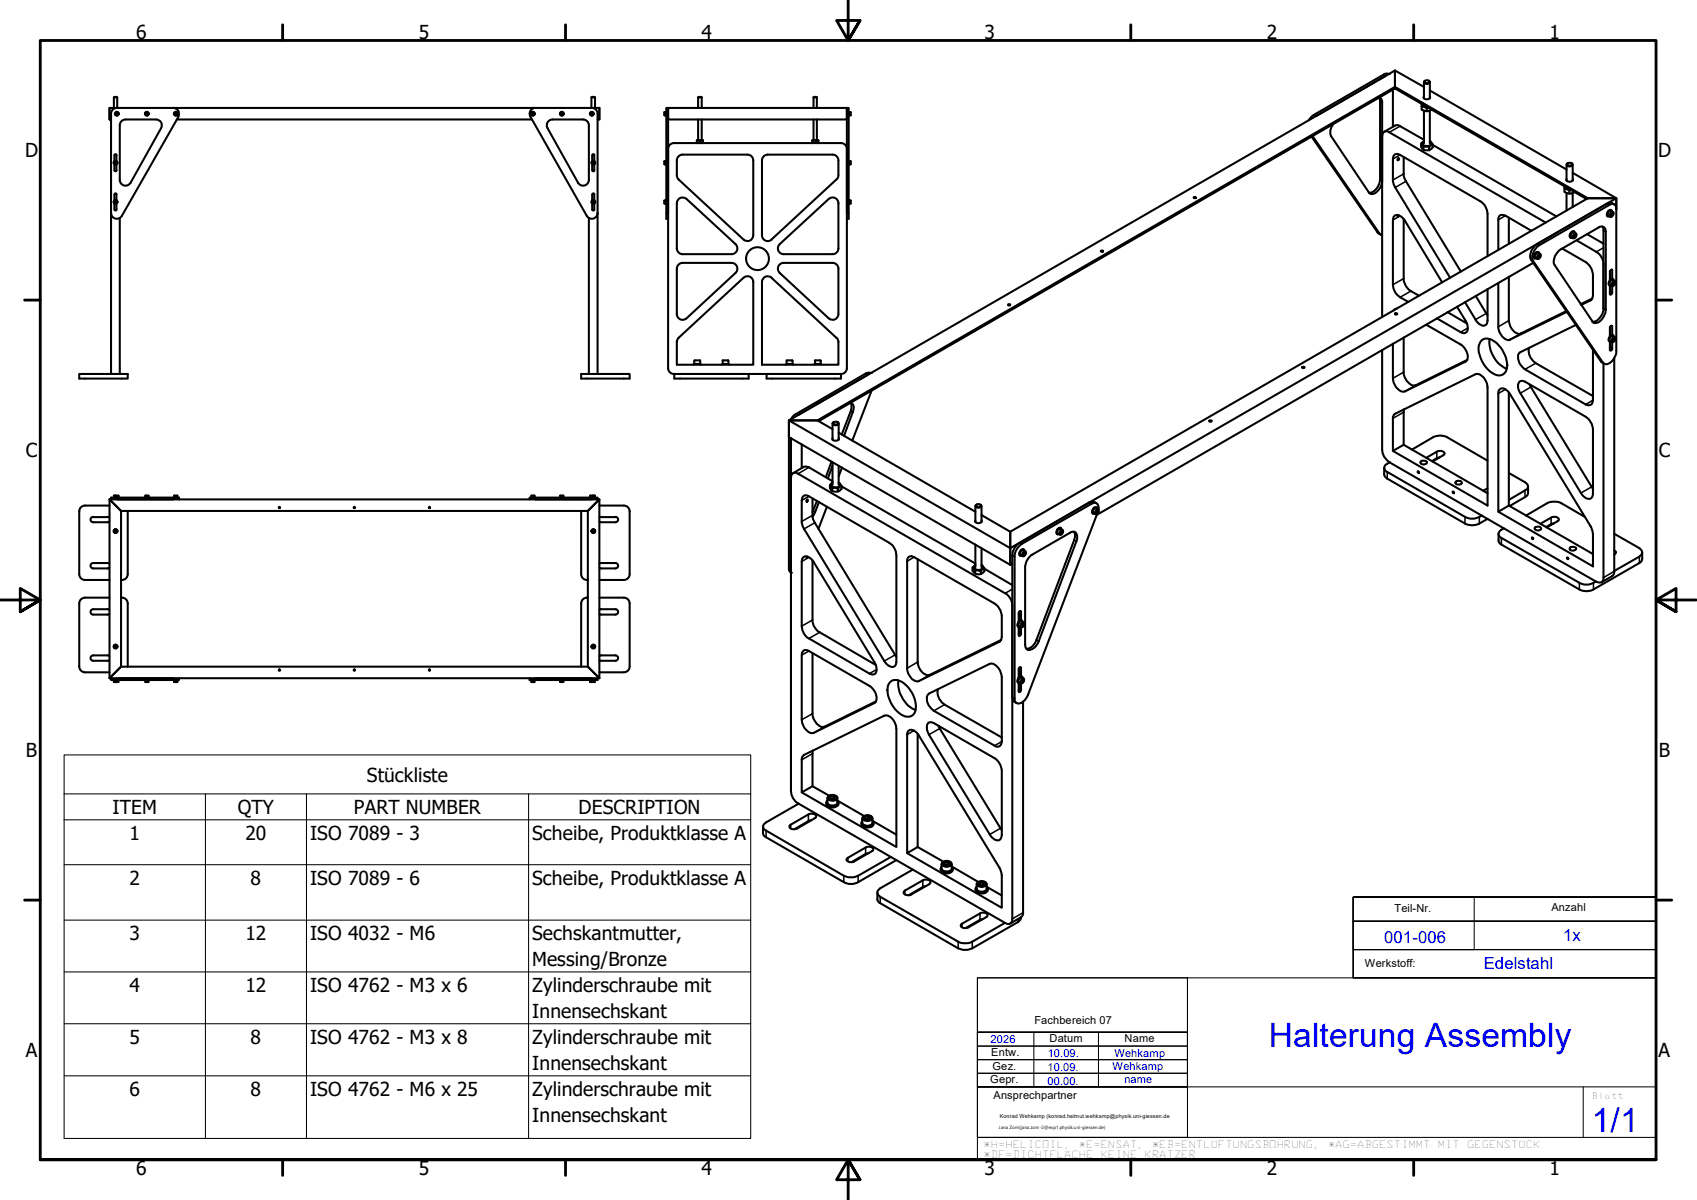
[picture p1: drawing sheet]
<svg xmlns="http://www.w3.org/2000/svg" width="420mm" height="297mm" viewBox="0 0 420 297" stroke-linecap="round" stroke-linejoin="round" font-family="sans-serif">
<!-- layer: Visible (ISO) -->
<g fill="none" stroke="#000" stroke-width=".51">
<path d="M343.1 18.8l-17.3 10M343.9 18.3a1.19 1.19 0 0 0-1.3 .2l-17.3 9.9-1.3 1.4M352.8 20l-.2 .2a.73 .73 0 0 0 .6 .7 .73 .73 0 0 0 .8-.5l-.2-.3 .1 .1a.62 .62 0 0 1-.6 .4 .62 .62 0 0 1-.6-.5l.5-.2 .6 .2-.1-.1M27.1 29.6h.4M27.1 26.7v2.9M28.2 26.7l.1-2.7 .7 .1v2.6M28.2 24.1h.8M28.3 38.4v1.5M28.4 38.4l.2-.3 .2 .3v1.5M28.8 28l.3 .1v.2l-.3-.1zM28.9 26.7a1.43 1.43 0 0 0-1.4 1.4v24.7M31.1 29.6a1.43 1.43 0 0 0-1.4 1.4v13.6"/>
<path d="M31.1 29.6h7.5a1.43 1.43 0 0 1 1.3 2.1M36.3 28l.3 .1-.1 .2-.3-.1zM39.9 31.7l-7.6 13.5a1.43 1.43 0 0 1-1.6 .7 1.43 1.43 0 0 1-1-1.4M42.9 26.7a1.43 1.43 0 0 1 1.2 2.2M43.4 28l.4 .1-.1 .2-.4-.1zM43.8 29.6h87.9M44.2 28.9l-14 24.6M131.3 28.9l14 24.6M131.8 28l.3 .1v.2l-.3-.1zM132.6 26.7a1.43 1.43 0 0 0-1.3 2.2M135.6 31.7l7.5 13.5a1.43 1.43 0 0 0 1.6 .7 1.43 1.43 0 0 0 1.1-1.4M136.8 29.6a1.43 1.43 0 0 0-1.2 2.1"/>
<path d="M136.8 29.6h7.6M138.9 28l.4 .1v.2l-.4-.1zM144.4 29.6a1.43 1.43 0 0 1 1.4 1.4v13.6M146.4 28l.3 .1v.2l-.4-.1zM146.4 26.7l.1-2.7 .8 .1v2.6M146.4 24.1h.9M146.5 26.7a1.43 1.43 0 0 1 1.5 1.4v24.7M146.6 38.4v1.5M146.7 38.4l.2-.3 .2 .3v1.5M148.4 26.7v2.9h-.4M148.4 26.7h-121.3v2.9M148.4 26.7v2.9"/>
<path d="M164.5 27.8v.7M164.5 39.9v.7M164.5 39.9h.4M164.5 27.7h.4M164.6 28.6h.3M164.6 39.9l-.1 .1M164.6 27.8h-.1M165 27.7v1M165 39.8v1M167.6 39.7v3.7M172.5 34.8h1.6M172.5 34.8l.1 .6h1.4"/>
<path d="M172.7 34.8v.6M172.8 24.1l.1-.1 .8 .1M172.8 24.1h.9M172.8 24.1v2.6M172.8 29.6v5.1M173.4 34.8v.6M173.7 24.1v2.6M173.7 29.6v5.1M174.1 34.8v.6M185 38.3h-16a1.43 1.43 0 0 0-1.4 1.4M185.1 38.3a1.43 1.43 0 0 1 1.4 1.4M186.5 39.7v18.5a1.43 1.43 0 0 1-.9 1.4 1.43 1.43 0 0 1-1.5-.3l-16.1-14.9-.4-1"/>
<path d="M188.7 39.7v18.5a1.43 1.43 0 0 0 .8 1.4 1.43 1.43 0 0 0 1.6-.3M201.1 34.8h1.5M201.1 34.8l.1 .6h1.4M201.2 34.8v.6M201.4 24.1l.1-.1 .7 .1M201.4 24.1h.8M201.4 24.1v2.6M201.4 29.6v5.1M202 34.8v.6M202.2 24.1v2.6M202.2 29.6v5.1M202.6 34.8v.6"/>
<path d="M206.1 38.3h-16a1.43 1.43 0 0 0-1.4 1.4M206.2 38.3a1.43 1.43 0 0 1 1.4 1.4M207.6 39.7v3.7M208.2 35.4a1.43 1.43 0 0 1 1.5 1.4M208.3 35.4h-41.5a1.43 1.43 0 0 0-1.4 1.4M210.1 27.7v1M210.1 39.8v1M210.2 39.9l.4 .1M210.2 27.7h.4M210.6 27.8h.1M210.6 28.5l-.4 .1M210.6 27.8v.7"/>
<path d="M210.6 39.9v.7M324.7 33.8l16.5 23.9 .7 .4M325 33.7l16.6 24.1 .6 .4M330.1 30.7a2.9 2.9 0 0 0-.5 3l9.3 13.9a1.45 1.45 0 0 0 2.3-.4l.7-1.2 .3-1.2M341.4 24.2l.3 .6v19.6a3.4 3.4 0 0 1-2.7 3.3M341.5 24.2l.4 .2 .3 .6v53.5M342.2 33.8a1.08 1.08 0 0 1 .5-1.2 1.08 1.08 0 0 1 1.3 .2l38.7 22.3M342.7 32.6l2.7-1.5a1.19 1.19 0 0 1 1.2 .1l6 3.4M344.9 22.2v9.2M345.4 21.7v-4.3l-150.1 86.7 54.8 31.6 150.1-86.6-10.8-6.3M345.4 21.7v.2M345.4 21.9l47.4 27.4"/>
<path d="M345.4 21.9l-142.7 82.4M346.2 39.2h.2v.3l-.4 .2zM347.5 38.8v4.6l.2 .7 14 23.1M351.9 25.6l.5 .7 .9 .2M351.9 35.5a1.31 1.31 0 0 0 .3 1.4 1.31 1.31 0 0 0 1.3 .3l.6-.1a1.25 1.25 0 0 0 .6-1.4M352 26.3v.8a2.04 2.04 0 0 0 2.5 0M352 25.8v.5l1.3 .5M352.4 26v.3M352.4 36.3v.8M352.6 21.5l-7.2-4.1v4.3M352.6 23.9l-.2 .2a.92 .92 0 0 0 .9 .5 .92 .92 0 0 0 .8-.5l-.1-.2M352.6 35a.61 .61 0 0 0-.3 .9 .61 .61 0 0 0 .8 .2h.3a.61 .61 0 0 0 .9-.2 .61 .61 0 0 0-.3-.9"/>
<path d="M352.6 35l-.7 .5 .2 .4a.68 .68 0 0 0 1 .4l.7 .1M352.6 20.3v4M352.6 27.4v8.1M353.3 26.8v.7M353.6 26.6l-.3 .2M353.8 36.4v.8M354 35l.7 .7-.9 .7M354 20.3v4M354 27.4v8.1M354 22.4l33.9 19.6M354.7 35.9l30.7 17.7M27.5 52.8v39.8h2.2"/>
<path d="M27.5 52.7a1.43 1.43 0 0 0 1.1 1.4 1.43 1.43 0 0 0 1.6-.7M28.3 40.8v1.4M28.3 48.1v1.5M28.3 50.5v1.4M28.4 51.9l.2 .2 .2-.2M28.4 42.2l.2 .2 .2-.2M28.4 48.1l.2-.2 .2 .2v1.5M28.4 40.2l.2-.1 .2 .3-.2 .1zM28.4 50l.2-.2 .2 .3-.2 .1zM28.8 40.8v1.4M28.8 50.5v1.4M29.7 54v38.6"/>
<path d="M146.6 40.8v1.4M146.6 48.1v1.5M146.6 50.5v1.4M146.7 48.1l.2-.2 .2 .2v1.5M146.7 50l.2-.2 .2 .3-.2 .1zM146.7 51.9l.2 .2 .2-.2M146.7 42.2l.2 .2 .2-.2M146.8 40.1l.3 .3-.2 .1-.2-.3zM147.1 40.8v1.4M147.1 50.5v1.4M148 52.7a1.43 1.43 0 0 1-1.1 1.4 1.43 1.43 0 0 1-1.6-.7M148 52.8v39.8h-2.2v-38.6"/>
<path d="M164.5 49.6v.7M164.5 49.6h.4M164.6 40.7h.3M164.6 49.6l-.1 .1M164.9 50.4h-.3M165 49.5v1M165.4 54.2h-.4v-27.5h.4v64.5M167.6 50.3v11.2M167.6 50.3a1.44 1.44 0 0 1 .8-1.3 1.44 1.44 0 0 1 1.6 .3l12.1 11.1a1.43 1.43 0 0 1 .4 1.6 1.43 1.43 0 0 1-1.4 .9h-12.1a1.43 1.43 0 0 1-1.4-1.4M207.1 44.4l-16.1 14.9M207.6 43.4l-.5 1M207.6 50.3a1.43 1.43 0 0 0-.9-1.3 1.43 1.43 0 0 0-1.5 .3l-12.2 11.1a1.44 1.44 0 0 0-.3 1.6 1.44 1.44 0 0 0 1.3 .9"/>
<path d="M207.6 50.3v11.2M209.7 54.2h.4v-27.5h-.4v2.9h-44.3v-2.9h44.3v64.5M210.1 49.5v1M210.2 49.6l.4 .1M210.6 40.7h-.4M210.6 50.4h-.4M210.6 49.6v.7M295.5 48.8h.5l.1 .1-.4 .2zM346.1 53.3l-.1 .3 .4-.3M347.5 54.2v14.7a3.9 3.9 0 0 0 1.8 3.2l2 1.1M373.6 53.9v6.4M379.2 57.1l-6.5-3.7a1.08 1.08 0 0 0-1.2-.1 1.08 1.08 0 0 0-.5 1.1v7.5"/>
<path d="M387.2 46l.6 .7 .9 .1M387.3 46.3v.4l1.3 .5M387.3 46.7v.8a2.06 2.06 0 0 0 2.5 0M387.8 46.3v.4M387.9 44.3a.76 .76 0 0 0 .4 .7 .76 .76 0 0 0 .8-.1l.3-.3v-.3M387.9 40.8v3.9M387.9 47.8v4.3M388 40.6a.63 .63 0 0 1 .7-.3 .63 .63 0 0 1 .5 .5 .63 .63 0 0 1-.6 .2 .63 .63 0 0 1-.6-.4zM388.2 40.4l-.3 .2a.7 .7 0 0 0 .7 .6 .7 .7 0 0 0 .7-.6l-.2-.2M388.6 47.2v.7M388.9 47l-.3 .2M389.4 40.8v3.9"/>
<path d="M389.4 47.8v3.4M389.6 58.6l.2 .1M389.7 58.3l.4-.1-.3 .5-.2-.1zM389.8 57.3a.95 .95 0 0 0-1 .5 .95 .95 0 0 0 .1 1.1M389.8 58.2l.2 .3M389.8 58.3l-.2 .2M390 57.6l-.1-.1a.85 .85 0 0 0-1 .3 .85 .85 0 0 0 .2 1.1h.2M390.3 59.5l4.9 2.8a3.9 3.9 0 0 1 1.8 3.1M392.9 58l4.1 2.3M396.7 56.1l.3 .5v19.8a3.4 3.4 0 0 1-2.7 3.3M398.4 52.3l.4-.1 .6 .3a.82 .82 0 0 1-.7 1.1l-.7-.5zM398.8 53l.3-.2 .2 .1-.3 .5-.2-.1z"/>
<path d="M398.8 53.3l.2 .1M399 52.1a.92 .92 0 0 0-1 .4 .92 .92 0 0 0 .1 1M399 52.9l.2 .3M399 53.1l-.2 .1M399.2 52.4l-.1-.2a.82 .82 0 0 0-1.2 .8l.2 .6 .4-.1M399.7 50.6a1.28 1.28 0 0 0-1.8-.2l-17.3 10a3.3 3.3 0 0 0-1.5 3.9l17.4 25.3 .7 .4M400.2 51.7v-2.6h-7.1l-47.7-27.6-143 82.6h-7.1v4.1M400.2 51.7v-2.6h-7.1l-143 82.5M167.6 66.5v11.2M167.6 66.5a1.43 1.43 0 0 1 1.4-1.4h12.1a1.44 1.44 0 0 1 1.4 .9 1.44 1.44 0 0 1-.4 1.5l-12.1 11.3a1.43 1.43 0 0 1-1.6 .3 1.43 1.43 0 0 1-.8-1.4M186.5 69.8a1.43 1.43 0 0 0-.9-1.3 1.43 1.43 0 0 0-1.5 .3l-16.1 14.8-.4 1.1M186.5 69.8v20.5h-18.9v-5.7"/>
<path d="M188.7 69.8v20.5h18.9v-5.7M191 68.8l16.1 14.8M191.1 68.8a1.43 1.43 0 0 0-1.6-.3 1.43 1.43 0 0 0-.8 1.3M194 62.9h12.1M194 65.1h12.1M194 65.1a1.43 1.43 0 0 0-1.3 .9 1.43 1.43 0 0 0 .4 1.6l12.1 11.2a1.44 1.44 0 0 0 1.5 .3 1.44 1.44 0 0 0 .9-1.4M206.2 65.1a1.43 1.43 0 0 1 1.4 1.4M207.6 66.5v11.2M207.6 61.5a1.43 1.43 0 0 1-1.4 1.4M249.6 75.4l.5-.1v.2l-.4 .1zM272.5 62.1l.5-.1 .1 .2-.4 .1zM345.4 77.6l.4-.1 .1 .3-.3 .1-.2-.1z"/>
<path d="M345.8 76.4l-.7 .4M357.1 69.9l-9.2-15.2a2.31 2.31 0 0 0-2.5-1.4l-.4 .5-.1 .7v16a3.9 3.9 0 0 0 1.7 3.1l2.1 1.1M358.4 77.3l4.8 2.8M360.7 75.9l2.1 3.5a2.29 2.29 0 0 1 .1 2.9 1.19 1.19 0 0 1-1.3-.1l-5.9-3.4M365.4 73.3l2.9 4.7M368.3 71.6v7.8a1.05 1.05 0 0 1-.5 1.1 1.05 1.05 0 0 1-1.2-.1l-1-.8-2.9-4.8M368.3 63.4v-10.5a3.9 3.9 0 0 0-1.8-3.1l-19.9-11.5a1.08 1.08 0 0 0-1.2-.1 1.08 1.08 0 0 0-.5 1.2v5.5l.2 .7 13.9 23.2M371 70v10.9a3.5 3.5 0 0 0 2.6 3.3l14.3-7M373.6 68.5v10.9a3.4 3.4 0 0 0 2.7 3.3l11.5-5.7M379.6 65.1l-108 62.3M380.8 60.9l17.7-10.2a1.05 1.05 0 0 1 1.2-.1 1.05 1.05 0 0 1 .5 1.1v35.2a3.3 3.3 0 0 1-2.6 3.3l-.7-.4-17.3-25.2a3.4 3.4 0 0 1 1.2-3.7zM380.8 63.7l.1 .1"/>
<path d="M380.9 62.5a.92 .92 0 0 0-.9 .4 .92 .92 0 0 0 0 1M381 63.3l.2 .3M381 63.5l-.2 .1M381.1 63.2l.2 .1-.1 .3-.3 .2-.1-.1zM381.1 62.8v-.2a.82 .82 0 0 0-1.2 .8l.1 .6 .4-.1M386.1 61.9l9.7-5.6a1.08 1.08 0 0 1 1.3-.1 1.08 1.08 0 0 1 .5 1.1v19.4a3.7 3.7 0 0 1-2.6 3.3l-.6-.2-9.5-14.2a3.4 3.4 0 0 1 1.2-3.7zM386.8 61.5l5.8 3.4a4.4 4.4 0 0 1 1.8 3l-.1 5.9-.5 .5-2.3 1.2M394.2 73.9l-2.8 1.4M398.6 70.7l.1 2.2 .5-.3v-1.8M398.7 70.7l-.1 1.6M398.7 67l-.1 2.2M398.8 69.4l.5-.1 .5 .3a.76 .76 0 0 1-.7 1.1l-.6-.5z"/>
<path d="M399.2 69v-2.2l-.2-.1-.4 .4v2.3M399.3 70.3l.2 .2M399.4 70l.3-.1-.2 .6h-.2l-.1-.2zM399.4 69.1a.95 .95 0 0 0-.9 .5 .95 .95 0 0 0 0 1.1M399.5 69.9l.2 .3M399.5 70l-.1 .3M399.6 69.5l-.1-.2a.83 .83 0 0 0-.8 0 .83 .83 0 0 0-.4 .9l.2 .5h.4M27.5 92.6h-7.9v1.1h12v-1.1h-1.9M145.8 92.6h-1.9v1.1h12v-1.1h-7.9M165.4 91.1a1.43 1.43 0 0 0 1.5 1.5M166.9 92.6h18.5v1.1h-18.5zM171.8 90.3v-.2h1.7v.2"/>
<path d="M173.3 89.2l.1 .9M173.3 89.2h-1.4v.9M178.8 90.3v-.2h1.7v.2M178.9 89.3v.8M179 89.2l-.1 .1M179 89.2h1.3M180.2 89.2l.1 .9M185.4 92.6h4.4M189.8 92.6h18.4v1.1h-18.4zM194.6 90.3v-.2h1.7v.2M196.1 89.2l.1 .9M196.2 89.2h-1.4v.9"/>
<path d="M201.6 90.3v-.2h1.7v.2M201.8 89.3v.8M203.1 89.2l.1 .9M203.1 89.2l-1.4 .1M207.1 83.6l.5 1.1M209.7 91.1a1.43 1.43 0 0 1-1.5 1.5h.1M210.6 99.7l.2 .6v1l-2.4 6.3M210.6 99.7a1.63 1.63 0 0 1 .5 2.3l-2.1 5.9M214.9 92.8l-17.3 9.9M215.6 92.3l-1.2 .1-17.7 10.3-.9 1.1M215.8 96.8l-4.8 12.3M322.5 90.9h.5l-.5 .2z"/>
<path d="M342.2 86.6v24.7a3.9 3.9 0 0 0 1.8 3.1l51.2 29.6a1.08 1.08 0 0 0 1.3 .1 1.08 1.08 0 0 0 .5-1.1v-53M347.5 83.6v8.5a3.3 3.3 0 0 0 2.7 3.3l13.1-6.3M353.1 80.4l8.5 4.9a3.3 3.3 0 0 1 1.5 4l-15.2 7.6a2.87 2.87 0 0 1-3-2.8v-9M366.8 84.3a2.59 2.59 0 0 1 3.5 .4 8.1 8.1 0 0 1 2.8 6.2 2.06 2.06 0 0 1-1.2 1.9 2.06 2.06 0 0 1-2.1-.3 7.7 7.7 0 0 1-3.7-7zM368.8 83.9a7.3 7.3 0 0 0 4.3 7.3M373.6 97.1v28l20.8 12M376.1 94.6a1.07 1.07 0 0 1 1.5-.1l15 8.7a4.4 4.4 0 0 1 1.8 3v16a1.15 1.15 0 0 1-.7 1.3 1.15 1.15 0 0 1-1.4-.5l-.9-1-15.2-25.1-.3-.9v-.8zM378.7 86.1a3.5 3.5 0 0 0 1.5 3.8l14.2 8.1M378.7 95.2l15.7 25.8M390.1 80.4l-13.7 6.8a2.3 2.3 0 0 0 .2 3.3l1 .9 15 8.7a1.13 1.13 0 0 0 1.3 .1 1.13 1.13 0 0 0 .5-1.2v-12.5M398.6 84.6l.1 2.2 .5-.4v-1.7M398.7 84.6l-.1 1.6"/>
<path d="M398.7 80.9l-.1 2.2M399.2 82.9v-2.2l-.2-.1-.4 .4v2.2M399.4 83a.97 .97 0 0 0-.9 .5 .97 .97 0 0 0 0 1M399.5 83.8l.2-.1v.4l-.4 .3zM399.5 83.8l.2 .3M399.5 83.9l-.2 .3 .2 .1M399.6 83.3l-.1-.1a.87 .87 0 0 0-.9 .1 .87 .87 0 0 0-.3 1l.2 .2h.4M399.7 88.6v53.2l-.5 .8-2.7 1.5M195.3 108.2v32.8l.5 .8M195.3 108.2l54.8 31.6M195.8 108.4v87.4a3.6 3.6 0 0 0 1.8 3.1l51.3 29.6a1.08 1.08 0 0 0 1.2 .1 1.08 1.08 0 0 0 .5-1.2v-89.9a3.6 3.6 0 0 1 1.8-3.1l17.7-10.1a1.34 1.34 0 0 1 1.4 .3M195.8 118.3a1.08 1.08 0 0 1 .6-1.2 1.08 1.08 0 0 1 1.2 .2l51.3 29.6a3.6 3.6 0 0 1 1.7 3"/>
<path d="M196.3 117.1l2.7-1.5h.9l6.2 3.5M198.5 110v5.9M205.9 114.3l-1.4 3.8M206.1 106.2l-3.7-2.1h-7.1v4.1M206.1 108.4v.2a.92 .92 0 0 0 .8 .5 .92 .92 0 0 0 .8-.5l-.1-.2M206.1 119.6a.63 .63 0 0 0-.2 .8 .63 .63 0 0 0 .9 .2l1-.2a.46 .46 0 0 0 .2-.5 .46 .46 0 0 0-.4-.3M206.1 119.5l-.6 .6 .6 .7h.7l.7 .2M206.1 104.8v4M206.1 114.4v5.6M206.1 115.3l-1.1 3.1M206.3 104.6a.68 .68 0 0 1 .7-.2 .68 .68 0 0 1 .5 .4 .67 .67 0 0 1-.6 .3 .67 .67 0 0 1-.6-.5zM206.4 104.5l-.2 .1a.76 .76 0 0 0 .6 .7 .76 .76 0 0 0 .8-.5l-.3-.3"/>
<path d="M207.6 119.5l.7 .8-.8 .7M207.6 104.8v4M207.6 115.3v4.7M207.6 107.1l33.9 19.6M208.5 115.7l-.9 2.2M299.5 104.1l.5 .1-.5 .2zM342.7 115.8l.1 1.9 .7 .8 19.2 11.1a3.8 3.8 0 0 0 3.6 0l2-1.2M344.1 114.4a1.93 1.93 0 0 0-1.4 1.4 1.14 1.14 0 0 0 .8 1l19.2 11.1a4 4 0 0 0 4.2-.3M347.5 110.1l-2.6 1.5v-8.4l.3-.7 20.1-9.9a2.87 2.87 0 0 1 2.9 2.8l.1 29.7-23.4-13.5M347.7 101.3l-.2 8.8 20.8 12M349.6 111.3l5.2-3a3.8 3.8 0 0 1 3.5 0l10 5.7M351 116.7h.2l.1 .4-.3-.1z"/>
<path d="M351.7 114.3a1.07 1.07 0 0 1 1.6 .2 .9 .9 0 0 1-.8 .5 .9 .9 0 0 1-.8-.6zM353.1 113.3l2.6-1.5a1.4 1.4 0 0 1 2 .4l-.2 .4-2.8 1.6M356.4 113.2l-.7 .2-1.2 .8M360.6 119.2a.82 .82 0 0 1 .8-.2 .82 .82 0 0 1 .5 .6 1.05 1.05 0 0 1-1.6-.2zM373.6 117.1l4 2.3a1.06 1.06 0 0 1 .7 1 1.06 1.06 0 0 1-.7 1l-4 2.3M19.6 126.5v15.6a1.43 1.43 0 0 0 1.5 1.5h6M23.1 127.9a.67 .67 0 0 0-.7 .7 .67 .67 0 0 0 .7 .7h3.6M23.1 128h3.6M26.6 127.9l.5 .2M26.6 139.4l.5 .1M26.7 139.4h-3.6a.67 .67 0 0 0-.7 .6 .67 .67 0 0 0 .7 .7h3.6M27.1 129.1l-.5 .2"/>
<path d="M27.1 125.1h-6a1.43 1.43 0 0 0-1.5 1.5M27.1 123.6l2.9 2.9v38.5l-2.9 2.9zM27.1 123.6h121.3l-2.9 2.9h-115.5zM27.5 123.6v-.4h16.8v.4M28.2 122.7v.4h.2M28.2 122.7h.1M28.3 122.7h1M28.4 123.1v.1M28.4 123.2h1.1M28.6 122.7v.4M28.6 122.7h.1M29 123.6h13.9"/>
<path d="M29.3 122.7v.4M31.6 126.6v15.5a1.43 1.43 0 0 1-1.4 1.5M35.9 123.2h1M36 122.7h.8M36 122.7v.4M36 122.7h.1M36.8 122.7v.4M43.1 123.2h.9M43.1 122.7v.4M43.1 122.7h.1M43.8 122.7h-.6M43.9 122.7v.4"/>
<path d="M131.1 123.6v-.4h16.9v.4M131.4 123.2h1.1M131.6 122.7h.7M131.6 122.7v.4M131.6 122.7h.1M132.3 122.7v.4M132.5 123.6h14M138.6 123.2h1M138.7 122.7v.4M138.7 122.7h.1M139.4 122.7h-.7M139.5 122.7v.4"/>
<path d="M143.9 126.6v15.5a1.43 1.43 0 0 0 1.4 1.5M145.5 126.5l2.9-2.9v44.3l-2.9-2.9zM146 123.2h1M146.1 122.7v.4M146.1 122.7h.1M146.2 122.7h1.1M146.8 122.7h.1M146.9 122.7v.4M147 123.1l.4 .1M147.2 122.7h.1M147.3 122.7v.4M148.4 139.5l.4-.1h3.6a.67 .67 0 0 1 .6 .6 .67 .67 0 0 1-.6 .7h-3.6l-.4-.2"/>
<path d="M148.4 125.1h6.1a1.43 1.43 0 0 1 1.4 1.5M148.8 128h3.6M148.8 127.9l-.4 .2M152.4 127.9a.67 .67 0 0 1 .6 .7 .67 .67 0 0 1-.6 .7h-3.6l-.4-.2M155.9 126.5v15.6a1.43 1.43 0 0 1-1.4 1.5h-6.1M199 122.7a1.19 1.19 0 0 1 1.3 .2l19.9 11.5a3.9 3.9 0 0 1 1.7 3v26.5a1.15 1.15 0 0 1-.7 1.2 1.15 1.15 0 0 1-1.4-.5l-.9-1-20.2-33.4-.2-.7v-5.6l.1-.7zM199 137.8a2.1 2.1 0 0 1 2.5 1.4l15 24.7a2.29 2.29 0 0 1 0 3 1.19 1.19 0 0 1-1.2-.2l-15-8.7a3.6 3.6 0 0 1-1.8-3v-16l.1-.7zM199.6 123.9l.4-.2-.2 .5-.2-.1zM199.8 137.7l-.1 .4 .3-.3M201.2 123.4v4.5l.5 1.5 20.2 33.1M201.2 138.7v14.8a3.6 3.6 0 0 0 1.7 3l13.9 8.1M202.2 124l-1 2.8"/>
<path d="M202.8 124.3l-1.6 3.6M204.7 125.5l-2.1 5.4M205.5 120.1v.7a1.68 1.68 0 0 0 2.8 .2v-.7M206.1 120.8v.8M207.5 121v.7M208.3 120.4l33.2 19.1M224.9 138l.2-.2a1.08 1.08 0 0 1 1.2 .1l20 11.5a4.4 4.4 0 0 1 1.7 3v5.3l-.1 .6-.4 .6-20 9.7a2.52 2.52 0 0 1-2.6-1.9l-.3-.9v-27.3zM227.2 138.4v25.5a3.3 3.3 0 0 0 2.7 3.2l17.9-8.7M241.5 128.8a.76 .76 0 0 0 .4 .7 .76 .76 0 0 0 .9-.1l.3-.3-.1-.3M241.5 139.9l-.3 .5a1.28 1.28 0 0 0 2.2 0l-.4-.5M241.5 139.9l-.7 .6 .6 .8h1.4M241.5 125.3v3.9"/>
<path d="M241.5 134.8v5.6M241.8 124.9l-.2 .2a.72 .72 0 0 0 .4 .6 .72 .72 0 0 0 .8-.2l.2-.3-.3-.3M241.8 124.9a.56 .56 0 0 1 .7-.1 .56 .56 0 0 1 .3 .6l-.7 .1-.4-.2zM243 139.9l.7 .7-.9 .7M243 125.3v3.9M243 135.7v4.7M243 127.5l7.1 4.1M250.1 131.6v8.2M250.6 139.5l-.5 .3M253.3 137.3l.2 .1M253.5 137.1l-.1 .1M253.5 136a.97 .97 0 0 0-.9 .5 .97 .97 0 0 0 0 1"/>
<path d="M253.6 136.8l-.1 .3 .2 .1M253.6 136.8l.2 .1-.1 .3-.4 .1zM253.7 136.3l-.1-.2a.91 .91 0 0 0-1 .4 .91 .91 0 0 0 0 1h.4M255.3 137.5l9.6-5.6a1.12 1.12 0 0 1 1.4-.1 1.12 1.12 0 0 1 .4 1.3l-9.5 25.6a2.54 2.54 0 0 1-2.9 2.1l-.4-.5-.1-.7v-19.3l.3-1.3zM262.1 131l.5-.1 .5 .3a.76 .76 0 0 1-.7 1.1l-.7-.5 .1-.4zM262.5 132l.2 .1M262.6 131.7l.4-.1-.3 .5-.2-.1zM262.7 131.7l-.2 .2M262.7 130.7a.92 .92 0 0 0-1 .5 .92 .92 0 0 0 .1 1.1M262.8 131.6l-.1 .1 .3 .2M262.8 131l-.1-.3a1.02 1.02 0 0 0-.9 1.6h.3M265.9 131.6l.3 .9-.3 1.2-9.3 24.7a2.84 2.84 0 0 1-2.5 2.2"/>
<path d="M271 125.9l.4-.1 .5 .2a.79 .79 0 0 1-.7 1.2l-.6-.5zM271.3 126.9l.2 .1M271.5 126.7l-.1 .1M271.5 125.6a.97 .97 0 0 0-.9 .5 .97 .97 0 0 0 0 1M271.6 126.4l-.1 .3 .3 .1M271.7 126.4l.1 .1v.3l-.5 .1zM271.7 125.9v-.1a.85 .85 0 0 0-1 .1 .85 .85 0 0 0-.3 1l.2 .2h.4M272 126.2a1.15 1.15 0 0 0-.3-1.5 1.15 1.15 0 0 0-1.4 0l-17.4 10a4 4 0 0 0-1.7 3.1v35.1a1.1 1.1 0 0 0 .6 1.2 1.1 1.1 0 0 0 1.4-.3l.6-.6 .7-1.2 17.2-44.8M368.3 120.9l-1.1 .6M371 132.1v1.9l.4 .6 19.6 11.3a3.7 3.7 0 0 0 3.5 0l11.6-6.7 .5-.8v-1.6M372.4 130.8l-.7 .3a1.09 1.09 0 0 0-.7 1 1.09 1.09 0 0 0 .7 1l19.3 11.2a3.9 3.9 0 0 0 4.2-.4M373.6 125.1l-2.6 1.6v-29.3a1.12 1.12 0 0 1 .6-1.2 1.12 1.12 0 0 1 1.4 .4l.9 1 20.1 33.1 .4 1.4v8.1l-23.4-13.5"/>
<path d="M377.8 127.6l5.2-3a4.3 4.3 0 0 1 3.6 0l5.8 3.3M378.3 120.4v1.6a1.14 1.14 0 0 1-.7 1l-3.8 2.3M379.3 133l.3 .4h-.3zM379.9 130.7a.94 .94 0 0 1 1.7 .2 .96 .96 0 0 1-1.7-.2zM381.4 129.7l2.6-1.6a1.22 1.22 0 0 1 2 .6l-3 1.8M384.7 129.6l-.7 .1-1.2 .8M388.8 135.5l.8-.1 .6 .2a.83 .83 0 0 1-.7 .7 .83 .83 0 0 1-.9-.6zM399.7 132.1l6.2 3.6a1.13 1.13 0 0 1 .7 1 1.13 1.13 0 0 1-.7 1.1l-6.2 3.5M399.7 136.3a.51 .51 0 0 1 .4 .5 .51 .51 0 0 1-.4 .5M19.6 149.4v15.6M26.6 150.8l.5 .2M26.7 150.8h-3.6a.67 .67 0 0 0-.7 .7 .67 .67 0 0 0 .7 .6h3.6"/>
<path d="M27.1 140.5l-.5 .2M27.1 152l-.5 .1M27.1 147.9h-6a1.43 1.43 0 0 0-1.5 1.5M30 143.6h.2M30 147.9h.2M30.2 147.9a1.43 1.43 0 0 1 1.4 1.5M31.6 149.4v15.6M143.9 149.4v15.6M145.3 143.6h.2M145.3 147.9h.2M145.3 147.9a1.43 1.43 0 0 0-1.4 1.5M148.4 151l.4-.2h3.6a.67 .67 0 0 1 .6 .7 .67 .67 0 0 1-.6 .6h-3.6l-.4-.1"/>
<path d="M148.4 147.9h6.1a1.43 1.43 0 0 1 1.4 1.5M155.9 149.4v15.6M240.8 140.5a1.56 1.56 0 0 0 1.1 1.6 1.56 1.56 0 0 0 1.8-.7v-.8M241.4 141.3v.7M242.8 141.3v.8M243.7 140.8l6.9 4M252.2 155.2l.1 2.3 .5-.5v-1.7M252.3 155.2l-.1 1.6M252.3 151.6l-.1 2.1M252.5 153.9l.4-.1 .5 .3a.76 .76 0 0 1-.7 1.1l-.6-.5zM252.8 153.5v-2.2l-.2-.1-.4 .4v2.3M253 153.7a.95 .95 0 0 0-.9 .4 .95 .95 0 0 0 .1 1.1"/>
<path d="M253.1 154.4h.2l.1 .3-.2 .3h-.3v-.3zM253.1 154.4l.3 .3M253.1 154.5l-.2 .3 .3 .2M253.2 154l-.2-.3a1.02 1.02 0 0 0-.8 1.5l.3-.1M19.6 165a1.43 1.43 0 0 0 1.5 1.4h6M26.6 162.2l.5 .2M26.7 162.2h-3.6a.67 .67 0 0 0-.7 .7 .67 .67 0 0 0 .7 .7h3.6M27.1 163.4l-.5 .2M27.5 167.9v.4h16.8v-.4M28.1 168.3l.3 .1M28.2 168.4v.4M28.4 168.3h1.1"/>
<path d="M28.6 168.4v.4M29 167.9h13.9M29.3 168.4v.4h-1M30 165h115.5l2.9 2.9h-121.3zM31.6 165v.1M35.9 168.3h1M36 168.4v.4h.7l.1-.4M43.1 168.3h.9M43.1 168.4v.4M43.2 168.8h.7M43.9 168.8h-.1M43.9 168.4v.4"/>
<path d="M131.1 167.9v.4h16.9v-.4M131.4 168.3h1.1M131.6 168.4v.4h.7v-.4M132.5 167.9h14M138.6 168.3h1M138.7 168.4v.4M138.7 168.8h.7M139.4 168.8h.1M139.5 168.4v.4M143.9 165v.1M146 168.3h1M146.1 168.4v.4"/>
<path d="M146.9 168.8h-.1M146.9 168.4v.4M147 168.4h.3l-.1 .4h-1M147.1 168.4h.1M147.1 168.3v.1M148.4 162.4l.4-.2h3.6a.67 .67 0 0 1 .6 .7 .67 .67 0 0 1-.6 .7h-3.6l-.4-.2M155.9 165a1.43 1.43 0 0 1-1.4 1.4h-6.1M199 161a1.19 1.19 0 0 1 1.3 .1l15 8.7a3.2 3.2 0 0 1 1.4 4l-15.2 7.6a2.87 2.87 0 0 1-2.9-2.8l-.1-16.4 .1-.7zM201.2 161.7v14.9a3.7 3.7 0 0 0 2.3 3.3h.7l12.7-6.3M220.3 169a2.56 2.56 0 0 1 3.8 .4 6.7 6.7 0 0 1 2.3 7.2 2.24 2.24 0 0 1-3.3 .3 7.5 7.5 0 0 1-3.3-7.1zM222.4 168.5a7.5 7.5 0 0 0 4.3 7.3M229.7 179.1l.2-.2a1.17 1.17 0 0 1 1.3 .1l15.1 8.7a4.1 4.1 0 0 1 1.7 3v16a1.15 1.15 0 0 1-.7 1.3 1.15 1.15 0 0 1-1.4-.4l-.9-1-15-24.8-.5-1.3v-.8z"/>
<path d="M229.8 171.9l15.2-7.6a2.87 2.87 0 0 1 3 2.8v16.5a1.09 1.09 0 0 1-.5 1.1 1.09 1.09 0 0 1-1.2-.1l-15.1-8.7a3.5 3.5 0 0 1-1.6-3.8zM232.3 170.6a3.5 3.5 0 0 0 1.6 3.8l14.1 8.1M232.3 179.6l15.7 25.9M250.6 172.6l.1 .4a1.39 1.39 0 0 0 1 1M252.2 169l.1 2.3 .5-.4v-1.8M252.2 167.6l.1 .1M252.3 169.1l-.1 1.6M252.3 165.4v2.2M252.8 167.4v-2.2l-.2-.1-.4 .4v2.3M253 167.5a.95 .95 0 0 0-.9 .5 .95 .95 0 0 0 .1 1M253.1 168.3h.2l.1 .2-.5 .4v-.3zM253.1 168.3l.3 .2"/>
<path d="M253.1 168.4l-.2 .3 .3 .1M253.2 167.8v-.2a.91 .91 0 0 0-1 .2 .91 .91 0 0 0-.2 1l.2 .2h.3M253.3 173.7v52.6l-.5 .8M197.7 198.9l-8 4.7a1.06 1.06 0 0 0-.8 1 1.06 1.06 0 0 0 .8 1l19.2 11.2a4.3 4.3 0 0 0 3.6 0l8-4.7M201.2 194.6l4.1 2.4M201.3 185.8l-.1 8.8-2.7 1.5v-8.3l.6-.9 19.8-9.7a2.74 2.74 0 0 1 3 2.7v29.8l-23.4-13.6M204.6 198.7a1.56 1.56 0 0 0 2.6 .9 .68 .68 0 0 0 .4-.9M204.9 198.2a.67 .67 0 0 0-.3 .7 .67 .67 0 0 0 .6 .5 1.61 1.61 0 0 0 2.4-.8l-.3-.4 6.6 3.8M205 197.2a1.44 1.44 0 0 1 2.3 .3v1.2a1.35 1.35 0 0 1-2.1 .5l-.3-.5zM205.6 197.2l.7-.2 .5 .3-.2 .4-.7 .2-.5-.4zM205.6 197.2v.5M206.3 197l.1 .8"/>
<path d="M206.3 197.7l-.5 .1M227.2 181.7v28l-2.6 1.5v-29.4a1.12 1.12 0 0 1 .7-1.1 1.12 1.12 0 0 1 1.3 .4l.9 1 20.1 33.1 .4 1.4v8.1l-23.4-13.5M188.9 204.6v1.6a1.14 1.14 0 0 0 .8 1l19.2 11.2a3.8 3.8 0 0 0 3.6 0l9.4-5.5M195.6 204.3l4.6-2.7a1.57 1.57 0 0 1 1.9 .4l-.3 .5-4.4 2.6a1.38 1.38 0 0 1-1.9-.5zM200.9 203.1l-.7 .1-3.5 2.1M209.7 212.5l4.6-2.7a1.19 1.19 0 0 1 1.9 .6l-4.7 2.8a1.4 1.4 0 0 1-2-.4zM213.3 203.7v.3a1.66 1.66 0 0 0 2.3 .7l.6-.5 .1-.5M213.5 203.2a.91 .91 0 0 0 .1 1 .91 .91 0 0 0 1 .3l1-.1 .3-.2a.61 .61 0 0 0 .1-1l5.9 3.4M213.7 202.1a1.5 1.5 0 0 1 2.3 .5v1.1a1.5 1.5 0 0 1-2.5 0v-1.1zM214.2 202.2l.7-.2 .6 .4-.2 .3-.7 .2-.5-.3zM214.2 202.2v.5M214.9 202l.2 .7"/>
<path d="M214.9 202.7h-.5M215 211.2l-.7 .2-3.5 2M226 215.3l-8.1 4.6a1.13 1.13 0 0 0-.7 1 1.13 1.13 0 0 0 .7 1.1l19.3 11.1a4.2 4.2 0 0 0 3.5 0l8.1-4.6M227.2 209.7l6.4 3.6M229.2 219.4h-.5l-3.7 2.2M232.9 215a1.22 1.22 0 0 0 1.7 1.2l.9-.3 .3-.4 .1-.5M233.1 214.5l-.1 .2a1.14 1.14 0 0 0 1.6 1.2l.7-.2a.72 .72 0 0 0 .3-1.2l6.6 3.8M233.4 213.4a1.46 1.46 0 0 1 2.2 .5v1.1a1.5 1.5 0 0 1-2.5 0v-1.1zM233.9 213.5l.7-.2 .5 .4-.2 .3-.7 .2-.5-.3zM233.9 213.5v.5M234.6 213.3l.1 .8M234.6 214l-.5 .1"/>
<path d="M241.8 219.5a.74 .74 0 0 0-.2 .9 .74 .74 0 0 0 .9 .4 1.42 1.42 0 0 0 2-.9l-.2-.4 3.7 2.2M242.1 218.4a1.45 1.45 0 0 1 2.2 .5v1.1a1.45 1.45 0 0 1-2.5 0v-1.3zM242.6 218.5l.7-.1 .5 .3-.2 .4-.7 .1-.5-.3zM242.6 218.5v.5M243.3 218.4l.1 .7M243.3 219l-.6 .1M217.2 221v1.9l.4 .5 19.6 11.3a4.2 4.2 0 0 0 3.5 0l11.4-6.5 .5-.5 .2-.6M224 220.5l4.5-2.6a1.38 1.38 0 0 1 1.9 .5l-.3 .5-4.5 2.5a1.43 1.43 0 0 1-1.9-.4zM238 228.8l4.6-2.7a1.34 1.34 0 0 1 1.9 .4l-.3 .5-4.4 2.5a1.19 1.19 0 0 1-1.9-.5zM241.6 220a1.22 1.22 0 0 0 1.6 1.2l1-.3a.68 .68 0 0 0 .3-.9M243.3 227.5l-.7 .2-3.5 2M252.8 227.1l-2.7 1.5"/>
<circle cx="28.9" cy="28.1" r=".48"/>
<circle cx="28.9" cy="28.1" r=".41"/>
<circle cx="36.4" cy="28.1" r=".48"/>
<circle cx="36.4" cy="28.1" r=".41"/>
<circle cx="43.5" cy="28.1" r=".48"/>
<circle cx="43.5" cy="28.1" r=".41"/>
<circle cx="131.9" cy="28.1" r=".48"/>
<circle cx="131.9" cy="28.1" r=".41"/>
<circle cx="139.1" cy="28.1" r=".48"/>
<circle cx="139.1" cy="28.1" r=".41"/>
<circle cx="146.5" cy="28.1" r=".48"/>
<circle cx="146.5" cy="28.1" r=".41"/>
<circle cx="28.6" cy="40.3" r=".48"/>
<circle cx="28.6" cy="50" r=".48"/>
<circle cx="28.6" cy="40.3" r=".41"/>
<circle cx="28.6" cy="50" r=".41"/>
<circle cx="146.9" cy="40.3" r=".48"/>
<circle cx="146.9" cy="50" r=".48"/>
<circle cx="146.9" cy="40.3" r=".41"/>
<circle cx="146.9" cy="50" r=".41"/>
<circle cx="389.5" cy="58.2" r=".73"/>
<circle cx="187.5" cy="64" r="2.83"/>
<circle cx="380.7" cy="63.3" r=".74"/>
<circle cx="399.2" cy="83.9" r=".73"/>
<circle cx="28.6" cy="131.5" r=".48"/>
<circle cx="28.6" cy="131.5" r=".41"/>
<circle cx="28.6" cy="131.5" r=".35"/>
<circle cx="69.2" cy="125.6" r=".16"/>
<circle cx="87.7" cy="125.6" r=".16"/>
<circle cx="106.3" cy="125.6" r=".16"/>
<circle cx="146.9" cy="131.5" r=".41"/>
<circle cx="146.9" cy="131.5" r=".35"/>
<circle cx="146.9" cy="131.5" r=".48"/>
<circle cx="253.3" cy="136.9" r=".75"/>
<circle cx="359.8" cy="121.8" r=".23"/>
<circle cx="388.1" cy="138.2" r=".2"/>
<circle cx="28.6" cy="160" r=".48"/>
<circle cx="28.6" cy="160" r=".41"/>
<circle cx="28.6" cy="160" r=".35"/>
<circle cx="69.2" cy="165.9" r=".16"/>
<circle cx="87.7" cy="165.9" r=".16"/>
<circle cx="106.3" cy="165.9" r=".16"/>
<circle cx="146.9" cy="160" r=".41"/>
<circle cx="146.9" cy="160" r=".35"/>
<circle cx="146.9" cy="160" r=".48"/>
<circle cx="252.8" cy="168.4" r=".75"/>
</g>
<!-- layer: Visible Narrow (ISO) -->
<g fill="none" stroke="#000" stroke-width=".38">
<path d="M342.6 18.5l.5 .3M325.3 28.4l.5 .4M341.7 25.1l.5 .3M346.6 38.3l-1.7 1.1M346.6 31.2l-2.6 1.6M341.1 57.5l.5 .3M341.7 44.4l.5 .4M346.6 53.5l-1.7 1M347.5 43l-2.6 1.6M348.1 44.9l-2.7 1.5M372.7 53.4l-1.7 1M389.8 58l.3-.2a.63 .63 0 0 1 .1 .8 .63 .63 0 0 1-.7 .3l-.1-.3z"/>
<path d="M390.1 57.8a.81 .81 0 0 0-.7 1.2M392.9 49.2l-47.5-27.5-142.8 82.5M397 57l.6 .3M397.9 50.4l.6 .3M398.9 52.7l.4-.1a.62 .62 0 0 1 .1 .7 .62 .62 0 0 1-.7 .3v-.5zM399.4 52.5a.74 .74 0 0 0-.8 .4 .74 .74 0 0 0 .1 .7M347.5 68.9l-2.6 1.6M349.3 72.1l-2.7 1.5M368 77.6l-2.7 1.5M373.6 79.4l-2.6 1.5M379.1 64.3l.5 .3M380.6 60.4l.5 .3"/>
<path d="M380.9 63.1l.4-.1a.62 .62 0 0 1 0 .7 .62 .62 0 0 1-.6 .3l-.1-.5zM381.3 62.9a.81 .81 0 0 0-.7 1.2M393.9 74.3h-.1M397 76.4l.6 .3M397 61.3l-1.8 1M398.7 72.1l.5 .3M398.9 66.8l.3 .1M399.3 69.9l.3-.3a.58 .58 0 0 1 .3 .8 .58 .58 0 0 1-.7 .3l-.1-.4zM399.8 69.6a.74 .74 0 0 0-.7 .3 .74 .74 0 0 0 0 .8M214.4 92.4l.5 .4M347.5 92.1l-2.6 1.5M350.5 95.4l-2.6 1.5"/>
<path d="M363 89.5h-.2M363.4 81.2l-1.8 1M372.7 96.4l-1.7 1M376.6 82.5l-2.7 1.6M379 95.8l-2.6 1.5M380.2 89.9l-2.6 1.5M394.4 99l-1.8 1.1M396.4 89.5l.5 .3M398.7 86l.5 .3M398.9 80.6l.3 .2M399.3 83.7l.4-.2a.59 .59 0 0 1 .1 .7 .59 .59 0 0 1-.7 .3zM399.8 83.4a.81 .81 0 0 0-.7 1.2"/>
<path d="M197.1 102.5l.5 .2M200.3 115.7l-2.7 1.6M210.6 101.8l.5 .2M343.5 116.8v1.7M347.5 102l-2.6 1.6M355.7 111.8v1.6M200.3 122.9l-1.8 1M200.3 138l-1.8 1M201.2 127.6l-2.7 1.5M201.3 126.5l.5 .3M201.7 129.4l-2.6 1.5M226.3 137.9l-1.7 1"/>
<path d="M250.6 137.5l.6 .3M252.4 134.4l.5 .3M253.3 136.8l.5-.3a.65 .65 0 0 1 .1 .7 .65 .65 0 0 1-.7 .4l-.1-.3zM253.9 136.4a.81 .81 0 0 0-.7 1.3M262.6 131.4l.4-.2a.58 .58 0 0 1 0 .8 .58 .58 0 0 1-.7 .2zM263.1 131.2a.74 .74 0 0 0-.7 .3 .74 .74 0 0 0 0 .8M265.9 133.7l.6 .3M269.7 124.4l.6 .3M271.5 126.3l.3-.2a.62 .62 0 0 1 .1 .7 .62 .62 0 0 1-.6 .4l-.2-.3zM271.9 126a.81 .81 0 0 0-.7 1.2M362.7 127.9v1.7M366.3 127.9v1.7"/>
<path d="M371.7 133.1v1.7M377.6 121.4v1.6M384 128.1v1.6M394.1 120.5l-2.7 1.5M405.9 137.8v1.6M195.3 140.6l.5 .4M201.2 153.5l-2.7 1.5M202.9 156.5l-2.6 1.5M247.5 158.8v.1M250.6 145.8l-1.7 1.1M252.3 156.6l.5 .3M252.5 151.3l.3 .1"/>
<path d="M252.9 154.4l.4-.2a.56 .56 0 0 1 .1 .7 .56 .56 0 0 1-.7 .2zM253.4 154.1a.74 .74 0 0 0-.7 .4 .74 .74 0 0 0 0 .7M256.6 158.4l.6 .3M391 144.3v1.6M394.5 144.3v1.6M399.7 141.4l-2.7 1.6M200.3 161.1l-1.8 1.1M201.2 176.6l-2.7 1.6M204.2 179.9l-2.7 1.5M216.6 174h-.1M217 165.7l-1.7 1M221.6 162.1l-2.7 1.5"/>
<path d="M227.2 163.9l-2.6 1.5M230.2 167.1l-2.7 1.5M233.9 174.4l-2.7 1.5M250.6 172.6l.6 .3M252.3 170.5l.5 .2M252.5 165.1l.3 .2M252.9 168.3l.4-.3a.6 .6 0 0 1 .1 .7 .6 .6 0 0 1-.7 .3zM253.4 167.9a.81 .81 0 0 0-.7 1.2M201.2 186.5l-2.7 1.6M204.9 197.5a1.39 1.39 0 0 0 1.2 .8 1.39 1.39 0 0 0 1.2-.8M205.3 197a1.34 1.34 0 0 1 1.9 .4 1.3 1.3 0 0 1-2.2 .1zM226.3 180.8l-1.7 1"/>
<path d="M232.7 180.3l-2.7 1.5M248 183.6l-1.7 1M189.7 205.6v1.6M195.8 204.1v1M200.2 201.6v1.6M208.9 216.8v1.6M209.9 212.3v.9M212.5 216.8v1.6M213.5 202.6a1.44 1.44 0 0 0 2.5 0M213.7 202.2a1.35 1.35 0 0 1 2.1 .2 1.1 1.1 0 0 1-1.6 .6l-.2-.1a.46 .46 0 0 1-.3-.7zM214.3 209.8v1.6M228.5 217.9v1.7"/>
<path d="M233.1 213.9a1.5 1.5 0 0 0 2.5 0M233.6 213.3a1.3 1.3 0 0 1 1.9 .4 1.18 1.18 0 0 1-1.1 .7 1.18 1.18 0 0 1-1.1-.7zM241.8 218.9a1.39 1.39 0 0 0 1.2 .7 1.39 1.39 0 0 0 1.3-.7M242.1 218.5a1.36 1.36 0 0 1 2.1 .2 1.3 1.3 0 0 1-2.2 .2zM247.7 205l-2.7 1.6M217.9 222v1.6M224 220.5v.9M237.2 233.1v1.6M238.2 228.6v.9M240.7 233.1v1.6M242.6 226.1v1.6M252.1 227.5v.7"/>
<path d="M253.3 225.9l-2.7 1.5"/>
</g>
<!-- layer: Visible (ISO) -->
<g fill="#000">
<circle cx="343.9" cy="18.3" r=".25"/>
<circle cx="215.6" cy="92.3" r=".25"/>
<circle cx="195.8" cy="141.8" r=".25"/>
</g>
<!-- layer: Symbol (ISO) -->
<path d="M15.9 196.5v-9.6h170v9.6M15.9 196.5h170v6.4M15.9 196.5v85.3h170v-78.9M50.9 196.5v85.3M75.9 196.5v85.3M130.9 196.5v85.3M15.9 202.9h170M15.9 214h170M15.9 227.8h170M15.9 240.6h170M15.9 253.4h170M15.9 266.3h170" fill="none" stroke="#000" stroke-width=".25"/>
<!-- layer: Border (ISO) -->
<g fill="none" stroke="#000" stroke-width=".7">
<path d="M70 6.1v3.9M140 6.1v3.9M210 0v10l-2.9-4.9h5.8l-2.9 4.9 2.9-4.9M280 6.1v3.9M350 6.1v3.9M6.1 74.3h3.9M410 74.3h3.9M0 148.5h10l-5-2.8v5.7l5-2.9-5 2.9M420 148.5h-10l5-2.8v5.7l-5-2.9 5 2.9M6.1 222.8h3.9M410 222.8h3.9M10 287.1v-277.1h400v277.1h-400h400"/>
<path d="M70 287.1v3.8M140 287.1v3.8M212.9 292l-2.9-4.9 2.9 4.9h-5.8l2.9-4.9v9.9M280 287.1v3.8M350 287.1v3.8"/>
</g>
<!-- layer: Sketch Geometry (ANSI) -->
<path d="M335 222h30v13.1h-30zM335 222h75v20v-6.9h-75v-7.1h75h-75v-6h75v13.1h-75v6.9h75h-75zM242 258.9h52v3.4h-52zM242 255.5h52v3.4h-52zM242 255.5h52v13.5h-52zM242 242h52v13.5h-52zM242 269h52v12.5h-52zM242 265.7h52v3.3h-52zM242 262.3h52v3.4h-52z" fill="none" stroke="#000" stroke-width=".25"/>
<!-- layer: RAHMEN -->
<path d="M242 242h168v45.1h-168zM242 255.5h52M256 255.5v13.5M272 255.5v13.5M294 242v27M242 269h168M392 269v12.5M242 281.5h168" fill="none" stroke="#000" stroke-width=".25"/>
<g font-size="8.3" fill="#00f">
<text x="314.1" y="259.1">Halterung Assembly</text>
<text x="394.1" y="280.2">1/1</text>
</g>
<g font-size="4.8">
<text x="33.7" y="9.6">6</text>
<text x="103.7" y="9.6">5</text>
<text x="173.7" y="9.6">4</text>
<text x="243.7" y="9.6">3</text>
<text x="313.7" y="9.6">2</text>
<text x="383.7" y="9.6">1</text>
<text x="6.2" y="38.9">D</text>
<text x="410.5" y="38.9">D</text>
<text x="6.4" y="113.1">C</text>
<text x="410.7" y="113.1">C</text>
<text x="6.4" y="187.4">B</text>
<text x="410.7" y="187.4">B</text>
<text x="90.8" y="193.5">Stückliste</text>
<text x="27.9" y="201.5">ITEM</text>
<text x="58.9" y="201.5">QTY</text>
<text x="87.6" y="201.5">PART NUMBER</text>
<text x="143.3" y="201.5">DESCRIPTION</text>
<text x="32.1" y="207.9">1</text>
<text x="60.8" y="207.9">20</text>
<text x="76.8" y="207.9">ISO 7089 - 3</text>
<text x="131.8" y="208">Scheibe, Produktklasse A</text>
<text x="32.1" y="219">2</text>
<text x="62" y="219">8</text>
<text x="76.8" y="219">ISO 7089 - 6</text>
<text x="131.8" y="219.1">Scheibe, Produktklasse A</text>
<text x="32.1" y="232.7">3</text>
<text x="60.8" y="232.7">12</text>
<text x="76.8" y="232.7">ISO 4032 - M6</text>
<text x="131.8" y="232.8">Sechskantmutter,</text>
<text x="131.8" y="239.2">Messing/Bronze</text>
<text x="32.1" y="245.5">4</text>
<text x="60.8" y="245.6">12</text>
<text x="76.8" y="245.6">ISO 4762 - M3 x 6</text>
<text x="131.8" y="245.6">Zylinderschraube mit</text>
<text x="131.8" y="252">Innensechskant</text>
<text x="6.4" y="261.7">A</text>
<text x="32.1" y="258.4">5</text>
<text x="62" y="258.4">8</text>
<text x="76.8" y="258.4">ISO 4762 - M3 x 8</text>
<text x="131.8" y="258.5">Zylinderschraube mit</text>
<text x="410.7" y="261.7">A</text>
<text x="131.8" y="264.9">Innensechskant</text>
<text x="32.1" y="271.3">6</text>
<text x="62" y="271.3">8</text>
<text x="76.8" y="271.3">ISO 4762 - M6 x 25</text>
<text x="131.8" y="271.3">Zylinderschraube mit</text>
<text x="131.8" y="277.7">Innensechskant</text>
<text x="33.7" y="290.9">6</text>
<text x="103.7" y="290.9">5</text>
<text x="173.7" y="290.9">4</text>
<text x="243.7" y="290.9">3</text>
<text x="313.7" y="290.9">2</text>
<text x="383.7" y="290.9">1</text>
</g>
<g font-size="4.1" fill="#00f">
<text x="342.7" y="233.3">001-006</text>
<text x="387" y="233">1x</text>
<text x="367.3" y="239.8">Edelstahl</text>
</g>
<g font-size="2.7">
<text x="345.2" y="225.7">Teil-Nr.</text>
<text x="384.1" y="225.4">Anzahl</text>
<text x="337.9" y="239.3">Werkstoff:</text>
<text x="256.1" y="253.5">Fachbereich 07</text>
<text x="259.8" y="257.9">Datum</text>
<text x="278.4" y="258">Name</text>
<text x="245.4" y="261.4">Entw.</text>
<text x="245.2" y="268">Gepr.</text>
<text x="245.7" y="264.8">Gez.</text>
<text x="246" y="272">Ansprechpartner</text>
</g>
<g font-size="2.7" fill="#00f">
<text x="245.2" y="258.2">2026</text>
<text x="259.4" y="261.5">10.09.</text>
<text x="275.9" y="261.6">Wehkamp</text>
<text x="259.3" y="265.2">10.09.</text>
<text x="259.3" y="268.5">00.00.</text>
<text x="275.5" y="265">Wehkamp</text>
<text x="278.4" y="268">name</text>
</g>
<g font-size="2.5">
<text x="243.5" y="284.2">*H=HELICOIL,</text>
<text x="243.5" y="286.6">*DF=DICHTFLÄCHE</text>
<text x="267.1" y="284.2">*E=ENSAT,</text>
<text x="272.5" y="286.6">KEINE</text>
<text x="283.4" y="286.6">KRATZER</text>
<text x="285.2" y="284.2">*EB=ENTLÜFTUNGSBOHRUNG,</text>
<text x="328.8" y="284.2">*AG=ABGESTIMMT</text>
<text x="356" y="284.2">MIT</text>
<text x="363.3" y="284.2">GEGENSTÜCK</text>
</g>
<text font-size="2.2" x="394" y="272">Blatt</text>
<text font-size="1.3" x="247.5" y="276.8">Konrad Wehkamp (konrad.helmut.wehkamp@physik.uni-giessen.de</text>
<text font-size="1.1" x="247.3" y="279.4">Jana Zorn(jana.zorn-2@exp1.physik.uni-giessen.de)</text>
</svg>
